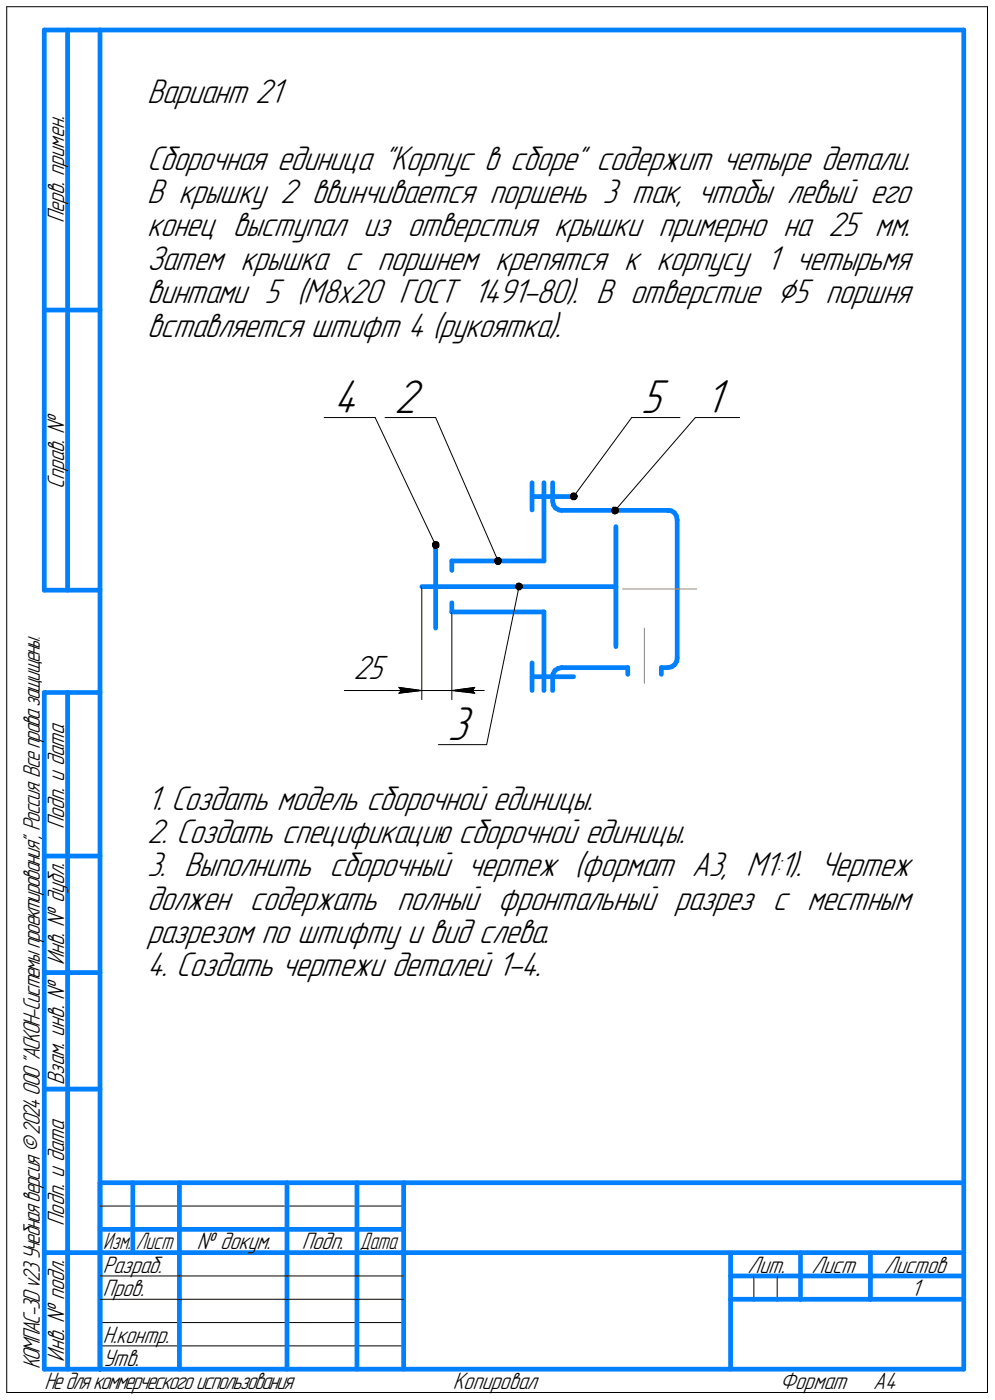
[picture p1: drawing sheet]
<svg xmlns="http://www.w3.org/2000/svg" width="213mm" height="300mm" viewBox="0 0 213 300" stroke-linecap="round" stroke-linejoin="round" font-family="sans-serif">
<g fill="none" stroke="#000" stroke-width=".21">
<path d="M1.4 1.4h210.1zM1.4 1.4v297zM211.5 1.4v297zM69.4 89.5h10.9zM80.3 89.5l13 27.3zM82.5 89.5h10.8zM93.3 89.5l13.4 30.7zM135.3 89.5l-12.4 16.9zM135.3 89.5h10.3zM148.9 89.5l-17.2 19.9zM148.9 89.5h9.5zM90.3 125.7v24.2z"/>
<path d="M96.8 131.1v18.8zM111.2 125.7l-7 33.9zM73.7 148h11.7zM83.4 148h6.9zM85.4 148h4.9zM85.4 147.3l4.9 .7zM85.4 147.3l.5 .7zM85.4 148.6l4.9-.6zM85.9 148l-.5 .6zM90.3 148h6.5zM93.9 159.6h10.3zM96.8 148l4.9 .6z"/>
<path d="M96.8 148l4.9-.7zM96.8 148h6.9zM101.2 148l.5 .6zM101.7 147.3l-.5 .7zM21.4 258.5h65zM21.4 273.5h17zM21.4 278.5h17zM38.4 273.5h23.1zM38.4 278.5h23.1zM61.5 273.5h15zM61.5 278.5h15zM76.5 273.5h9.9z"/>
<path d="M76.5 278.5h9.9zM161.5 273.5v5zM166.5 273.5v5zM1.4 298.4h210.1zM21.4 283.5h65zM21.4 288.5h65z"/>
</g>
<g fill="none" stroke="#0080ff" stroke-width="1">
<path d="M9.5 6.4v120.1zM9.5 6.4h11.9zM14.5 6.4v120.1zM21.4 6.4h185zM21.4 6.4v287.1zM206.4 6.4v287.1zM9.5 66.5h11.9zM93.3 116.8v8.9zM114 103.5v5.8zM114 106.4h8.9zM116.5 103.5v16.7zM118.4 103.5v3.9z"/>
<path d="M118.4 107.4l.1 .8zM118.5 108.2l.5 .7zM119 108.9l.7 .4zM119.7 109.3l.6 .1zM120.3 109.4h22.8zM131.9 112.9v12.8zM143.1 109.4l.7 .1zM143.8 109.5l.6 .4zM144.4 109.9l.5 .7zM144.9 110.6l.1 .8zM145 111.4v14.8zM9.5 126.5h11.9z"/>
<path d="M90.3 125.7h41.6zM93.3 125.7v8.9zM96.8 120.2v2.1zM96.8 120.2h19.7zM96.8 129.2v1.9zM96.8 131.1h19.7zM116.5 131.1v16.9zM131.9 125.7v12.9zM145 126.2v14.9zM9.5 148.4v145.1zM9.5 148.4h11.9zM14.5 148.4v145.1z"/>
<path d="M114 142.1v5.9zM114 145h8.9zM118.4 145v3zM118.4 144.4v.6zM118.9 143.7l.6-.4zM118.9 143.7l-.5 .7zM119.5 143.3l.8-.2zM120.3 143.1h14.2zM134.5 143.1v1.4zM141.6 143.1h1.5zM141.6 143.1v1.4zM143.1 143.1l.7-.2z"/>
<path d="M143.8 142.9l.7-.5zM144.9 141.7l-.4 .7zM145 141.1l-.1 .6zM9.5 183.5h11.9zM9.5 208.4h11.9zM9.5 233.4h11.9zM21.4 253.5h185zM21.4 253.5v40zM28.4 253.5v15zM38.4 253.5v25zM61.5 253.5v25zM76.5 253.5v25z"/>
<path d="M86.4 253.5v40zM9.5 268.5h11.9zM21.4 263.5h7zM21.4 268.5h7zM28.4 263.5h10zM28.4 268.5h10zM38.4 278.5v15zM38.4 263.5h23.1zM38.4 268.5h23.1zM61.5 278.5v15zM61.5 263.5h15zM61.5 268.5h15z"/>
<path d="M76.5 278.5v15zM76.5 263.5h9.9zM76.5 268.5h9.9zM86.4 268.5h120zM156.5 268.5v25zM156.5 273.5h14.9zM156.5 278.5h5zM161.5 278.5h5zM166.5 278.5h4.9zM171.4 268.5v10zM171.4 273.5h35zM171.4 278.5h15z"/>
<path d="M186.4 268.5v10zM186.4 278.5h20zM9.5 293.5h11.9zM21.4 293.5h185z"/>
</g>
<path d="M133.3 126.2h15.9zM138 134.6v11.9z" fill="none" stroke="#ff8000" stroke-width=".21"/>
<g fill="#fff" stroke="#fff" stroke-width=".21">
<path d="M151 80.8h5.4zM151 80.9h5.4zM151 80.9h5.4zM151 81h5.4zM151 81.1h5.4zM151 81.2h5.4zM151 81.3h5.4zM151 81.4h5.4zM151 81.4h5.4zM151 81.5h5.4zM151 81.6h5.4zM151 81.7h5.4zM151 81.8h5.4zM151 81.9h5.4zM151 82h5.4zM151 82h5.4zM151 82.1h5.4zM151 82.2h5.4zM151 82.3h5.4zM151 82.4h5.4zM151 82.5h5.4zM151 82.5h5.4zM151 82.6h5.4zM151 82.7h5.4zM151 82.8h5.4zM151 82.9h5.4zM151 83h5.4zM151 83.1h5.4zM151 83.1h5.4zM151 83.2h5.4zM151 83.3h5.4zM151 83.4h5.4zM151 83.5h5.4zM151 83.6h5.4zM151 83.7h5.4zM151 83.7h5.4zM151 83.8h5.4zM151 83.9h5.4zM151 84h5.4zM151 84.1h5.4zM151 84.2h5.4zM151 84.2h5.4zM151 84.3h5.4zM151 84.4h5.4zM151 84.5h5.4zM151 84.6h5.4zM151 84.7h5.4zM151 84.8h5.4zM151 84.8h5.4zM151 84.9h5.4zM151 85h5.4zM151 85.1h5.4zM151 85.2h5.4zM151 85.3h5.4zM151 85.3h5.4zM151 85.4h5.4zM151 85.5h5.4zM151 85.6h5.4zM151 85.7h5.4zM151 85.8h5.4zM151 85.9h5.4zM151 85.9h5.4zM151 86h5.4zM151 86.1h5.4zM151 86.2h5.4zM151 86.3h5.4zM151 86.4h5.4zM151 86.4h5.4zM151 86.5h5.4zM151 86.6h5.4zM151 86.7h5.4zM151 86.8h5.4zM151 86.9h5.4zM151 87h5.4zM151 87h5.4zM151 87.1h5.4zM151 87.2h5.4zM151 87.3h5.4zM151 87.4h5.4zM151 87.5h5.4zM151 87.5h5.4zM151 87.6h5.4zM151 87.7h5.4zM151 87.8h5.4zM151 87.9h5.4zM151 88h5.4zM151 88.1h5.4zM151 88.1h5.4zM151 88.2h5.4zM151 88.3h5.4zM151 88.4h5.4zM151 88.5h5.4zM151 88.6h5.4zM151 88.6h5.4zM151 88.7h5.4zM151 88.8h5.4zM151 88.9h5.4zM151 89h5.4zM151 89.1h5.4zM151 89.2h5.4zM151 89.2h5.4zM151 89.3h5.4zM151 89.4h5.4zM151 89.5h5.4zM151 89.6h5.4zM151 89.7h5.4zM151 89.7h5.4zM151 89.8h5.4zM151 89.9h5.4zM151 90h5.4zM151 90.1h5.4zM151 90.2h5.4zM151 90.3h5.4zM151 90.3h5.4zM151 90.4h5.4zM151 90.5h5.4zM151 90.6h5.4z"/>
<path d="M84.4 80.8h7zM84.4 80.9h7zM84.4 80.9h7zM84.4 81h7zM84.4 81.1h7zM84.4 81.2h7zM84.4 81.3h7zM84.4 81.4h7zM84.4 81.4h7zM84.4 81.5h7zM84.4 81.6h7zM84.4 81.7h7zM84.4 81.8h7zM84.4 81.9h7zM84.4 82h7zM84.4 82h7zM84.4 82.1h7zM84.4 82.2h7zM84.4 82.3h7zM84.4 82.4h7zM84.4 82.5h7zM84.4 82.5h7zM84.4 82.6h7zM84.4 82.7h7zM84.4 82.8h7zM84.4 82.9h7zM84.4 83h7zM84.4 83.1h7zM84.4 83.1h7zM84.4 83.2h7zM84.4 83.3h7zM84.4 83.4h7zM84.4 83.5h7zM84.4 83.6h7zM84.4 83.7h7zM84.4 83.7h7zM84.4 83.8h7zM84.4 83.9h7zM84.4 84h7zM84.4 84.1h7zM84.4 84.2h7zM84.4 84.2h7zM84.4 84.3h7zM84.4 84.4h7zM84.4 84.5h7zM84.4 84.6h7zM84.4 84.7h7zM84.4 84.8h7zM84.4 84.8h7zM84.4 84.9h7zM84.4 85h7zM84.4 85.1h7zM84.4 85.2h7zM84.4 85.3h7zM84.4 85.3h7zM84.4 85.4h7zM84.4 85.5h7zM84.4 85.6h7zM84.4 85.7h7zM84.4 85.8h7zM84.4 85.9h7zM84.4 85.9h7zM84.4 86h7zM84.4 86.1h7zM84.4 86.2h7zM84.4 86.3h7zM84.4 86.4h7zM84.4 86.4h7zM84.4 86.5h7zM84.4 86.6h7zM84.4 86.7h7zM84.4 86.8h7zM84.4 86.9h7zM84.4 87h7zM84.4 87h7zM84.4 87.1h7zM84.4 87.2h7zM84.4 87.3h7zM84.4 87.4h7zM84.4 87.5h7zM84.4 87.5h7zM84.4 87.6h7zM84.4 87.7h7zM84.4 87.8h7zM84.4 87.9h7zM84.4 88h7zM84.4 88.1h7zM84.4 88.1h7zM84.4 88.2h7zM84.4 88.3h7zM84.4 88.4h7zM84.4 88.5h7zM84.4 88.6h7zM84.4 88.6h7zM84.4 88.7h7zM84.4 88.8h7zM84.4 88.9h7zM84.4 89h7zM84.4 89.1h7zM84.4 89.2h7zM84.4 89.2h7zM84.4 89.3h7zM84.4 89.4h7zM84.4 89.5h7zM84.4 89.6h7zM84.4 89.7h7zM84.4 89.7h7zM84.4 89.8h7zM84.4 89.9h7zM84.4 90h7zM84.4 90.1h7zM84.4 90.2h7zM84.4 90.3h7zM84.4 90.3h7zM84.4 90.4h7zM84.4 90.5h7zM84.4 90.6h7z"/>
<path d="M95.8 150.8h6.4zM95.8 150.9h6.4zM95.8 151h6.4zM95.8 151h6.4zM95.8 151.1h6.4zM95.8 151.2h6.4zM95.8 151.3h6.4zM95.8 151.4h6.4zM95.8 151.5h6.4zM95.8 151.6h6.4zM95.8 151.6h6.4zM95.8 151.7h6.4zM95.8 151.8h6.4zM95.8 151.9h6.4zM95.8 152h6.4zM95.8 152.1h6.4zM95.8 152.1h6.4zM95.8 152.2h6.4zM95.8 152.3h6.4zM95.8 152.4h6.4zM95.8 152.5h6.4zM95.8 152.6h6.4zM95.8 152.7h6.4zM95.8 152.7h6.4zM95.8 152.8h6.4zM95.8 152.9h6.4zM95.8 153h6.4zM95.8 153.1h6.4zM95.8 153.2h6.4zM95.8 153.2h6.4zM95.8 153.3h6.4zM95.8 153.4h6.4zM95.8 153.5h6.4zM95.8 153.6h6.4zM95.8 153.7h6.4zM95.8 153.8h6.4zM95.8 153.8h6.4zM95.8 153.9h6.4zM95.8 154h6.4zM95.8 154.1h6.4zM95.8 154.2h6.4zM95.8 154.3h6.4zM95.8 154.3h6.4zM95.8 154.4h6.4zM95.8 154.5h6.4zM95.8 154.6h6.4zM95.8 154.7h6.4zM95.8 154.8h6.4zM95.8 154.9h6.4zM95.8 154.9h6.4zM95.8 155h6.4zM95.8 155.1h6.4zM95.8 155.2h6.4zM95.8 155.3h6.4zM95.8 155.4h6.4zM95.8 155.4h6.4zM95.8 155.5h6.4zM95.8 155.6h6.4zM95.8 155.7h6.4zM95.8 155.8h6.4zM95.8 155.9h6.4zM95.8 156h6.4zM95.8 156h6.4zM95.8 156.1h6.4zM95.8 156.2h6.4zM95.8 156.3h6.4zM95.8 156.4h6.4zM95.8 156.5h6.4zM95.8 156.5h6.4zM95.8 156.6h6.4zM95.8 156.7h6.4zM95.8 156.8h6.4zM95.8 156.9h6.4zM95.8 157h6.4zM95.8 157.1h6.4zM95.8 157.1h6.4zM95.8 157.2h6.4zM95.8 157.3h6.4zM95.8 157.4h6.4zM95.8 157.5h6.4zM95.8 157.6h6.4zM95.8 157.6h6.4zM95.8 157.7h6.4zM95.8 157.8h6.4zM95.8 157.9h6.4zM95.8 158h6.4zM95.8 158.1h6.4zM95.8 158.2h6.4zM95.8 158.2h6.4zM95.8 158.3h6.4zM95.8 158.4h6.4zM95.8 158.5h6.4zM95.8 158.6h6.4zM95.8 158.7h6.4zM95.8 158.7h6.4zM95.8 158.8h6.4zM95.8 158.9h6.4zM95.8 159h6.4zM95.8 159.1h6.4zM95.8 159.2h6.4zM95.8 159.3h6.4zM95.8 159.3h6.4zM95.8 159.4h6.4zM95.8 159.5h6.4zM95.8 159.6h6.4zM95.8 159.7h6.4zM95.8 159.8h6.4zM95.8 159.9h6.4zM95.8 159.9h6.4zM95.8 160h6.4zM95.8 160.1h6.4zM95.8 160.2h6.4zM95.8 160.3h6.4zM95.8 160.4h6.4zM95.8 160.4h6.4zM95.8 160.5h6.4zM95.8 160.6h6.4z"/>
<path d="M71.5 80.8h6.9zM71.5 80.9h6.9zM71.5 80.9h6.9zM71.5 81h6.9zM71.5 81.1h6.9zM71.5 81.2h6.9zM71.5 81.3h6.9zM71.5 81.4h6.9zM71.5 81.4h6.9zM71.5 81.5h6.9zM71.5 81.6h6.9zM71.5 81.7h6.9zM71.5 81.8h6.9zM71.5 81.9h6.9zM71.5 82h6.9zM71.5 82h6.9zM71.5 82.1h6.9zM71.5 82.2h6.9zM71.5 82.3h6.9zM71.5 82.4h6.9zM71.5 82.5h6.9zM71.5 82.5h6.9zM71.5 82.6h6.9zM71.5 82.7h6.9zM71.5 82.8h6.9zM71.5 82.9h6.9zM71.5 83h6.9zM71.5 83.1h6.9zM71.5 83.1h6.9zM71.5 83.2h6.9zM71.5 83.3h6.9zM71.5 83.4h6.9zM71.5 83.5h6.9zM71.5 83.6h6.9zM71.5 83.7h6.9zM71.5 83.7h6.9zM71.5 83.8h6.9zM71.5 83.9h6.9zM71.5 84h6.9zM71.5 84.1h6.9zM71.5 84.2h6.9zM71.5 84.2h6.9zM71.5 84.3h6.9zM71.5 84.4h6.9zM71.5 84.5h6.9zM71.5 84.6h6.9zM71.5 84.7h6.9zM71.5 84.8h6.9zM71.5 84.8h6.9zM71.5 84.9h6.9zM71.5 85h6.9zM71.5 85.1h6.9zM71.5 85.2h6.9zM71.5 85.3h6.9zM71.5 85.3h6.9zM71.5 85.4h6.9zM71.5 85.5h6.9zM71.5 85.6h6.9zM71.5 85.7h6.9zM71.5 85.8h6.9zM71.5 85.9h6.9zM71.5 85.9h6.9zM71.5 86h6.9zM71.5 86.1h6.9zM71.5 86.2h6.9zM71.5 86.3h6.9zM71.5 86.4h6.9zM71.5 86.4h6.9zM71.5 86.5h6.9zM71.5 86.6h6.9zM71.5 86.7h6.9zM71.5 86.8h6.9zM71.5 86.9h6.9zM71.5 87h6.9zM71.5 87h6.9zM71.5 87.1h6.9zM71.5 87.2h6.9zM71.5 87.3h6.9zM71.5 87.4h6.9zM71.5 87.5h6.9zM71.5 87.5h6.9zM71.5 87.6h6.9zM71.5 87.7h6.9zM71.5 87.8h6.9zM71.5 87.9h6.9zM71.5 88h6.9zM71.5 88.1h6.9zM71.5 88.1h6.9zM71.5 88.2h6.9zM71.5 88.3h6.9zM71.5 88.4h6.9zM71.5 88.5h6.9zM71.5 88.6h6.9zM71.5 88.6h6.9zM71.5 88.7h6.9zM71.5 88.8h6.9zM71.5 88.9h6.9zM71.5 89h6.9zM71.5 89.1h6.9zM71.5 89.2h6.9zM71.5 89.2h6.9zM71.5 89.3h6.9zM71.5 89.4h6.9zM71.5 89.5h6.9zM71.5 89.6h6.9zM71.5 89.7h6.9zM71.5 89.7h6.9zM71.5 89.8h6.9zM71.5 89.9h6.9zM71.5 90h6.9zM71.5 90.1h6.9zM71.5 90.2h6.9zM71.5 90.3h6.9zM71.5 90.3h6.9zM71.5 90.4h6.9zM71.5 90.5h6.9zM71.5 90.6h6.9z"/>
<path d="M137.2 80.8h6.5zM137.2 80.9h6.5zM137.2 80.9h6.5zM137.2 81h6.5zM137.2 81.1h6.5zM137.2 81.2h6.5zM137.2 81.3h6.5zM137.2 81.4h6.5zM137.2 81.4h6.5zM137.2 81.5h6.5zM137.2 81.6h6.5zM137.2 81.7h6.5zM137.2 81.8h6.5zM137.2 81.9h6.5zM137.2 82h6.5zM137.2 82h6.5zM137.2 82.1h6.5zM137.2 82.2h6.5zM137.2 82.3h6.5zM137.2 82.4h6.5zM137.2 82.5h6.5zM137.2 82.5h6.5zM137.2 82.6h6.5zM137.2 82.7h6.5zM137.2 82.8h6.5zM137.2 82.9h6.5zM137.2 83h6.5zM137.2 83.1h6.5zM137.2 83.1h6.5zM137.2 83.2h6.5zM137.2 83.3h6.5zM137.2 83.4h6.5zM137.2 83.5h6.5zM137.2 83.6h6.5zM137.2 83.7h6.5zM137.2 83.7h6.5zM137.2 83.8h6.5zM137.2 83.9h6.5zM137.2 84h6.5zM137.2 84.1h6.5zM137.2 84.2h6.5zM137.2 84.2h6.5zM137.2 84.3h6.5zM137.2 84.4h6.5zM137.2 84.5h6.5zM137.2 84.6h6.5zM137.2 84.7h6.5zM137.2 84.8h6.5zM137.2 84.8h6.5zM137.2 84.9h6.5zM137.2 85h6.5zM137.2 85.1h6.5zM137.2 85.2h6.5zM137.2 85.3h6.5zM137.2 85.3h6.5zM137.2 85.4h6.5zM137.2 85.5h6.5zM137.2 85.6h6.5zM137.2 85.7h6.5zM137.2 85.8h6.5zM137.2 85.9h6.5zM137.2 85.9h6.5zM137.2 86h6.5zM137.2 86.1h6.5zM137.2 86.2h6.5zM137.2 86.3h6.5zM137.2 86.4h6.5zM137.2 86.4h6.5zM137.2 86.5h6.5zM137.2 86.6h6.5zM137.2 86.7h6.5zM137.2 86.8h6.5zM137.2 86.9h6.5zM137.2 87h6.5zM137.2 87h6.5zM137.2 87.1h6.5zM137.2 87.2h6.5zM137.2 87.3h6.5zM137.2 87.4h6.5zM137.2 87.5h6.5zM137.2 87.5h6.5zM137.2 87.6h6.5zM137.2 87.7h6.5zM137.2 87.8h6.5zM137.2 87.9h6.5zM137.2 88h6.5zM137.2 88.1h6.5zM137.2 88.1h6.5zM137.2 88.2h6.5zM137.2 88.3h6.5zM137.2 88.4h6.5zM137.2 88.5h6.5zM137.2 88.6h6.5zM137.2 88.6h6.5zM137.2 88.7h6.5zM137.2 88.8h6.5zM137.2 88.9h6.5zM137.2 89h6.5zM137.2 89.1h6.5zM137.2 89.2h6.5zM137.2 89.2h6.5zM137.2 89.3h6.5zM137.2 89.4h6.5zM137.2 89.5h6.5zM137.2 89.6h6.5zM137.2 89.7h6.5zM137.2 89.7h6.5zM137.2 89.8h6.5zM137.2 89.9h6.5zM137.2 90h6.5zM137.2 90.1h6.5zM137.2 90.2h6.5zM137.2 90.3h6.5zM137.2 90.3h6.5zM137.2 90.4h6.5zM137.2 90.5h6.5zM137.2 90.6h6.5z"/>
<path d="M75.7 139.9h7.7zM75.7 140h7.7zM75.7 140h7.7zM75.7 140.1h7.7zM75.7 140.2h7.7zM75.7 140.3h7.7zM75.7 140.4h7.7zM75.7 140.5h7.7zM75.7 140.5h7.7zM75.7 140.6h7.7zM75.7 140.7h7.7zM75.7 140.8h7.7zM75.7 140.9h7.7zM75.7 141h7.7zM75.7 141.1h7.7zM75.7 141.1h7.7zM75.7 141.2h7.7zM75.7 141.3h7.7zM75.7 141.4h7.7zM75.7 141.5h7.7zM75.7 141.6h7.7zM75.7 141.6h7.7zM75.7 141.7h7.7zM75.7 141.8h7.7zM75.7 141.9h7.7zM75.7 142h7.7zM75.7 142.1h7.7zM75.7 142.2h7.7zM75.7 142.2h7.7zM75.7 142.3h7.7zM75.7 142.4h7.7zM75.7 142.5h7.7zM75.7 142.6h7.7zM75.7 142.7h7.7zM75.7 142.7h7.7zM75.7 142.8h7.7zM75.7 142.9h7.7zM75.7 143h7.7zM75.7 143.1h7.7zM75.7 143.2h7.7zM75.7 143.3h7.7zM75.7 143.3h7.7zM75.7 143.4h7.7zM75.7 143.5h7.7zM75.7 143.6h7.7zM75.7 143.7h7.7zM75.7 143.8h7.7zM75.7 143.8h7.7zM75.7 143.9h7.7zM75.7 144h7.7zM75.7 144.1h7.7zM75.7 144.2h7.7zM75.7 144.3h7.7zM75.7 144.4h7.7zM75.7 144.4h7.7zM75.7 144.5h7.7zM75.7 144.6h7.7zM75.7 144.7h7.7zM75.7 144.8h7.7zM75.7 144.9h7.7zM75.7 144.9h7.7zM75.7 145h7.7zM75.7 145.1h7.7zM75.7 145.2h7.7zM75.7 145.3h7.7zM75.7 145.4h7.7zM75.7 145.5h7.7zM75.7 145.5h7.7zM75.7 145.6h7.7zM75.7 145.7h7.7zM75.7 145.8h7.7zM75.7 145.9h7.7zM75.7 146h7.7zM75.7 146h7.7zM75.7 146.1h7.7zM75.7 146.2h7.7zM75.7 146.3h7.7zM75.7 146.4h7.7zM75.7 146.5h7.7zM75.7 146.6h7.7zM75.7 146.6h7.7zM75.7 146.7h7.7zM75.7 146.8h7.7zM75.7 146.9h7.7z"/>
<path d="M101.6 146.8h.6zM101 146.9h1.2zM100.4 147h1.8zM99.8 147.1h2.4zM99.2 147.2h3zM98.6 147.2h3.6zM98.4 147.3h3.8zM98.2 147.4h4zM98 147.5h4.2zM97.8 147.6h4.4zM97.6 147.7h4.6zM97.4 147.7h4.8zM97.2 147.8h5zM97 147.9h5.2zM96.8 148h5.4zM97 148.1h5.2zM97.3 148.2h4.9zM97.5 148.3h4.7zM97.7 148.3h4.5zM98 148.4h4.2zM98.1 148.5h4.1zM98.4 148.6h3.8zM98.6 148.7h3.6zM99.2 148.8h3zM99.8 148.8h2.4zM100.4 148.9h1.8zM101 149h1.2zM101.6 149.1h.6z"/>
<path d="M84.9 146.8h.7zM84.9 146.9h1.3zM84.9 147h1.9zM84.9 147.1h2.5zM84.9 147.2h3.1zM84.9 147.2h3.7zM84.9 147.3h3.9zM84.9 147.4h4.1zM84.9 147.5h4.3zM84.9 147.6h4.5zM84.9 147.7h4.7zM84.9 147.7h4.8zM84.9 147.8h5.1zM84.9 147.9h5.3zM84.9 148h5.4zM84.9 148.1h5.3zM84.9 148.2h5zM84.9 148.3h4.8zM84.9 148.3h4.6zM84.9 148.4h4.3zM84.9 148.5h4.2zM84.9 148.6h3.9zM84.9 148.7h3.7zM84.9 148.8h3.1zM84.9 148.8h2.5zM84.9 148.9h1.9zM84.9 149h1.3zM84.9 149.1h.7z"/>
</g>
<g fill="#000" stroke="#000" stroke-width=".21">
<path d="M93 116.1h.6zM92.9 116.2h.9zM92.8 116.2h1.1zM92.7 116.3h1.3zM92.6 116.4h1.4zM92.6 116.5h1.5zM92.6 116.6h1.5zM92.6 116.7h1.5zM92.6 116.8h1.5zM92.6 116.8h1.5zM92.5 116.9h1.6zM92.6 117h1.5zM92.6 117.1h1.5zM92.7 117.2h1.4zM92.7 117.3h1.3zM92.8 117.3h1.1zM92.8 117.4h1zM93 117.5h.6z"/>
<path d="M106.3 119.5h.3zM106.3 119.5h.8zM106.2 119.6h1zM106.1 119.7h1.2zM106 119.8h1.4zM105.9 119.9h1.5zM105.9 120h1.5zM105.9 120.1h1.5zM105.9 120.1h1.5zM105.9 120.2h1.5zM105.9 120.3h1.5zM105.8 120.4h1.6zM105.9 120.5h1.5zM106 120.6h1.4zM106 120.6h1.3zM106.1 120.7h1.2zM106.1 120.8h1.1zM106.3 120.9h.8zM106.4 121h.4z"/>
<path d="M122.6 105.7h.5zM122.3 105.7h1.1zM122.3 105.8h1.1zM122.3 105.9h1.2zM122.3 106h1.2zM122.2 106.1h1.4zM122.1 106.2h1.5zM122.2 106.3h1.5zM122.2 106.3h1.5zM122.2 106.4h1.5zM122.2 106.5h1.5zM122.2 106.6h1.4zM122.2 106.7h1.4zM122.2 106.8h1.3zM122.3 106.8h1.2zM122.3 106.9h1.1zM122.4 107h1zM122.5 107.1h.7z"/>
<path d="M131.2 108.7h.8zM131.2 108.8h1zM131.1 108.9h1.2zM131.1 109h1.3zM131.1 109.1h1.3zM131 109.1h1.5zM131 109.2h1.5zM131 109.3h1.5zM131 109.4h1.5zM131 109.5h1.5zM131 109.6h1.5zM131 109.6h1.5zM131.1 109.7h1.3zM131.1 109.8h1.3zM131.1 109.9h1.2zM131.2 110h1zM131.2 110.1h.9zM131.5 110.2h.4z"/>
<path d="M110.9 125h.4zM110.7 125.1h.8zM110.7 125.1h1zM110.6 125.2h1.2zM110.6 125.3h1.2zM110.5 125.4h1.3zM110.4 125.5h1.5zM110.4 125.6h1.5zM110.4 125.6h1.5zM110.4 125.7h1.5zM110.4 125.8h1.5zM110.4 125.9h1.5zM110.4 126h1.5zM110.5 126.1h1.3zM110.6 126.2h1.2zM110.7 126.2h1zM110.7 126.3h.9zM110.7 126.4h.8z"/>
<path d="M85.5 147.4h.6zM85.6 147.5h1.1zM85.7 147.6h1.6zM85.7 147.7h2.2zM85.8 147.7h2.8zM85.9 147.8h3.3zM85.9 147.9h3.8z"/>
<path d="M85.9 148h4.4zM85.9 148.1h3.8zM85.9 148.2h3.1zM85.8 148.3h2.5zM85.7 148.3h1.8zM85.6 148.4h1.3zM85.5 148.5h.7z"/>
<path d="M96.8 148h4.4zM97.5 148.1h3.8zM98.2 148.2h3.1zM98.9 148.3h2.5zM99.7 148.3h1.8zM100.3 148.4h1.3zM101 148.5h.7z"/>
<path d="M101.1 147.4h.6zM100.5 147.5h1.1zM99.9 147.6h1.6zM99.2 147.7h2.2zM98.6 147.7h2.8zM98 147.8h3.3zM97.5 147.9h3.8z"/>
</g>
<g font-size="10.8">
<text x="71.4" y="88.5">4</text>
<text x="84.4" y="88.5">2</text>
<text x="137.3" y="88.5">5</text>
<text x="150.9" y="88.5">1</text>
<text x="95.8" y="158.6">3</text>
</g>
<g font-size="7.8">
<text x="31.5" y="22.1">Вариант 21</text>
<text x="31.5" y="36.4">Сборочная единица &quot;Корпус в сборе&quot; содержит четыре детали.</text>
<text x="31.5" y="43.5">В крышку 2 ввинчивается поршень 3 так, чтобы левый его</text>
<text x="31.5" y="50.6">конец выступал из отверстия крышки примерно на 25 мм.</text>
<text x="31.5" y="57.8">Затем крышка с поршнем крепятся к корпусу 1 четырьмя</text>
<text x="31.5" y="65">винтами 5 (М8х20 ГОСТ 1491-80). В отверстие ⌀5 поршня</text>
<text x="31.5" y="72.2">вставляется штифт 4 (рукоятка).</text>
<text x="31.5" y="173.6">1. Создать модель сборочной единицы.</text>
<text x="31.5" y="180.7">2. Создать спецификацию сборочной единицы.</text>
<text x="31.5" y="187.9">3. Выполнить сборочный чертеж (формат А3, М1:1). Чертеж</text>
<text x="31.5" y="195">должен содержать полный фронтальный разрез с местным</text>
<text x="31.5" y="202.1">разрезом по штифту и вид слева.</text>
<text x="31.5" y="209.3">4. Создать чертежи деталей 1-4.</text>
</g>
<text font-size="7.7" x="75.7" y="145.4">25</text>
<g font-size="5.4">
<text x="13.8" y="47.9" transform="rotate(-90 13.8 47.9)">Перв. примен.</text>
<text x="13.8" y="104.8" transform="rotate(-90 13.8 104.8)">Справ. №</text>
<text x="13.8" y="177.7" transform="rotate(-90 13.8 177.7)">Подп. и дата</text>
<text x="13.8" y="206.8" transform="rotate(-90 13.8 206.8)">Инв. № дубл.</text>
<text x="13.8" y="232.6" transform="rotate(-90 13.8 232.6)">Взам. инв. №</text>
<text x="13.8" y="262.7" transform="rotate(-90 13.8 262.7)">Подп. и дата</text>
<text x="42.2" y="267.8">№ докум.</text>
<text x="64.6" y="267.8">Подп.</text>
<text x="22" y="272.8">Разраб.</text>
<text x="160.1" y="272.8">Лит.</text>
<text x="173.8" y="272.8">Лист</text>
<text x="189.3" y="272.8">Листов</text>
<text x="22" y="277.8">Пров.</text>
<text x="195.1" y="277.8">1</text>
<text x="22" y="287.8">Н.контр.</text>
<text x="8.5" y="293.5" transform="rotate(-90 8.5 293.5)">КОМПАС-3Dv23Учебнаяверсия©2024ООО&quot;АСКОН-Системыпроектирования&quot;, Россия. Всеправазащищены.</text>
<text x="13.8" y="291.8" transform="rotate(-90 13.8 291.8)">Инв. № подл.</text>
<text x="22" y="292.8">Утв.</text>
<text x="9.5" y="297.7">Недлякоммерческогоиспользования</text>
<text x="97" y="297.8">Копировал</text>
<text x="167" y="297.8">Формат</text>
<text x="187" y="297.8">A4</text>
</g>
<g font-size="5.3">
<text x="22.1" y="267.8">Изм.</text>
<text x="29.1" y="267.8">Лист</text>
<text x="77.1" y="267.8">Дата</text>
</g>
</svg>
